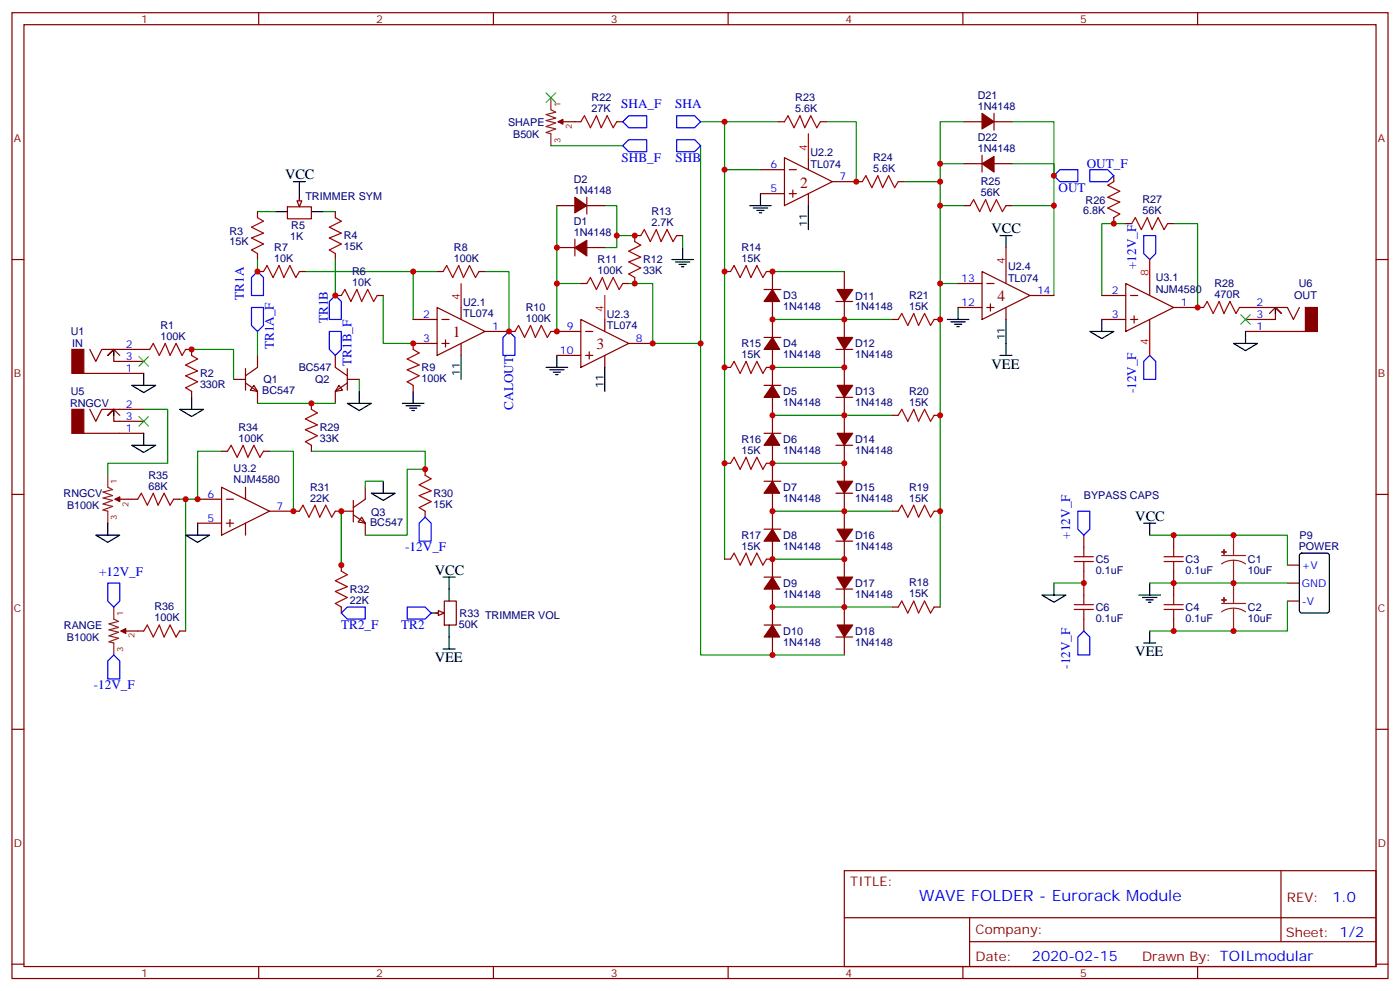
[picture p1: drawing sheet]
<svg xmlns="http://www.w3.org/2000/svg" width="412mm" height="292mm" viewBox="0 0 412 292" stroke-linecap="round" stroke-linejoin="round" font-family="sans-serif">
<g fill="none" stroke="#870000" stroke-width=".35">
<path d="M3.5 3.7h405.4v284.4h-405.4zM7.1 7.3h398.2v277.3h-398.2zM76.2 3.7v3.6M145.3 3.7v3.6M214.5 3.7v3.6M283.6 3.7v3.6M352.8 3.7v3.6M88.2 58.4v1.8M3.5 76.4h3.6M84.7 60.9h7v3.5h-7zM405.3 76.4h3.6M68.8 111.7h3.5"/>
<path d="M72.3 112.7l3.5 2.5v3.5M72.3 108.5v6.4M74.8 113.5l1 1.7-2.1-.3zM75.8 104.6v3.6l-3.5 2.4M98.8 104.6v3.6l3.5 2.4M99.8 113.5l1.1 1.4-2.1 .3zM102.3 111.7h3.5M102.3 112.7l-3.5 2.5v3.5M102.3 108.5v6.4M3.5 145.6h3.6M405.3 145.6h3.6M3.5 214.7h3.6"/>
<path d="M405.3 214.7h3.6M248.7 256.3h156.6v28.3h-156.6zM377.3 256.4v20.8M248.7 270.2h156.5M285.6 277.2h119.6M285.6 270.2v14.1M3.5 283.8h3.6M76.2 284.6v3.5M145.3 284.6v3.5M214.5 284.6v3.5M283.6 284.6v3.5M352.8 284.6v3.5"/>
<path d="M405.3 283.8h3.6"/>
</g>
<path d="M56.4 102.9h12.4v8.8" fill="none" stroke="#008700" stroke-width=".35"/>
<path d="M88.2 57v3.5M81.1 62.3h3.6M91.7 62.3h3.5" fill="none" stroke="#000" stroke-width=".35"/>
<path d="M87.5 59.1h1.4l-.7 1.8z" fill="#f0f0f0" stroke="#870000" stroke-width=".35"/>
<g fill="none" stroke="#008700" stroke-width=".35">
<path d="M206.4 35.8h7v128.8M213.4 35.8h15.9M284 35.8h-7.1v17.7M298.1 35.8h12.3v51.2M266.3 53.5h10.6v125.2M276.9 48.2h7.1M298.1 48.2h12.3v3.5M75.8 62.3h5.3M90 79.9h38.8M95.2 62.3h3.6M142.9 79.9h7v17.7M164 60.5v23"/>
<path d="M178.2 60.5h3.5v12.4h-3.5M181.7 69.4h5.3M201.1 69.4v3.5M227.5 79.9h21.2M276.9 60.5h7.1M298.1 60.5h12.3M331.6 65.8h-7v21.2M345.7 65.8h7.1v24.7M112.9 87v14.1h8.8M171.1 83.5h-7.1v14.1M185.2 83.5h7.1v17.6h14.1M227.5 94.1h35.3"/>
<path d="M276.9 83.5h5.3M227.5 108.2h21.2M91.7 132.9h33.5v5.2h-5.3v19.5h-12.3M227.5 122.3h35.3M227.5 136.4h21.2M100.5 150.5v15.9M227.5 150.5h35.3M227.5 178.7h35.3M227.5 164.6h21.2"/>
</g>
<g fill="none" stroke="#000" stroke-width=".35">
<path d="M224 57v3.5M197.9 76.4h6.4M199 77.1h4.2M200 77.8h2.1M200.7 78.5h.7M201.1 72.9v3.5M220.8 60.5h6.4M221.9 61.2h4.2M223 61.9h2.1M223.7 62.7h.7M294.6 69.4h3.5M296.3 69.4v3.5"/>
<path d="M279 94.1h6.4M280.1 94.8h4.2M281.2 95.5h2.1M281.9 96.2h.7M282.2 90.5v3.6M118.5 118.7h6.4M119.6 119.5h4.2M121.7 115.2v3.5M160.9 108.2h6.3M161.9 108.9h4.3M163 109.6h2.1M163.7 110.3h.7"/>
<path d="M164 104.6v3.6M294.6 104.6h3.5M296.3 101.1v3.5M120.6 120.2h2.2M121.4 120.9h.7M132.3 173.4v3.6M127 180.5h3.5M132.3 184v3.5"/>
</g>
<path d="M100.5 150.5h3.6M104.1 151.6l3.5 2.4v3.6M104.1 147.3v6.4M106.5 152.3l1.1 1.7-2.1-.3zM107.6 143.4v3.6l-3.5 2.4M130.9 177h3.5v7h-3.5zM128.4 180.5h1.8" fill="none" stroke="#870000" stroke-width=".35"/>
<path d="M129.1 179.8l1.8 .7-1.8 .7z" fill="#f0f0f0" stroke="#870000" stroke-width=".35"/>
<g fill="none" stroke="#000" stroke-width=".35">
<path d="M86.4 53.5h3.6M88.2 53.5v3.5M238.1 60.5v7.1M296.3 94.1v7M321 97.6h7.1l-3.5 2.1zM324.6 94.1v3.5M366.9 97.6v3.5M375.7 90.5v1.8M33.5 102.9v1.7M38.8 113.5h7.1l-3.6 2.1zM42.3 109.9v3.6M56.4 117v3.5"/>
<path d="M102.3 118.7h7.1l-3.6 2.2zM105.8 115.2v3.5M135.8 104.6v7.1M178.2 108.2v7M363.4 101.1h7l-3.5 2.1zM33.5 120.5v1.8M38.8 131.1h7.1l-3.6 2.1zM42.3 127.6v3.5M52.9 120.5h7.1l-3.6 2.1zM28.2 157.6h7.1l-3.6 2.1zM31.7 154v3.6M54.7 157.6h7l-3.5 2.1z"/>
<path d="M58.2 154v3.6M109.4 145.2h7l-3.5 2.1zM112.9 141.7v3.5M336.9 154h3.5M338.7 154v3.6M130.5 169.9h3.6M132.3 169.9v3.5M306.9 175.2h7.1l-3.6 2.1zM310.4 171.7v3.5M335.5 175.2h6.3M336.5 175.9h4.3M337.6 176.6h2.1"/>
<path d="M338.3 177.3h.7M338.7 171.7v3.5M383 163l.5-.2h7.4l.6 .5 .1 16.5-.5 .6-7.6 .1-.7-.5v-16.5zM130.5 191.1h3.6M132.3 187.5v3.6M336.9 189.3h3.5M338.7 185.8v3.5"/>
</g>
<g fill="none" stroke="#008700" stroke-width=".35">
<path d="M243.4 35.8h8.8v17.7M162.3 42.9h21.1M206.4 42.9v149.9h42.3M213.4 50h10.6M75.8 76.4v3.5M98.8 76.4v10.6M121.7 79.9v14.2M75.8 97.6v7M75.8 118.7h23M105.8 111.7v3.5M42.3 120.5h7.1v15.9h-17.7v3.5M65.3 132.9h-7.1v14.1h-5.3"/>
<path d="M79.4 132.9h7v17.6M54.7 147v38.8M112.9 141.7h-5.3v1.7M338.7 157.6h40.5v8.8M310.4 171.7h8.9M338.7 171.7h40.5M379.2 177v8.8h-40.5"/>
</g>
<g fill="none" stroke="#870000" stroke-width=".35">
<path d="M165.8 35.8h5.3M181.7 35.8h1.7M229.3 35.8h1.8M241.7 35.8h1.7M284 35.8h5.3M292.8 35.8h5.3M292.8 33.4v4.9M172.9 58.1v4.9M224 50h7.1M224 57h7.1M231.1 46.4l14.1 7.1-14.1 7zM232.5 50h2.1"/>
<path d="M232.5 57h2.1M233.5 56v2.1M238.1 46.4v3.6M238.1 57v3.5M245.2 53.5h8.8M264.6 53.5h1.7M284 48.2h5.3M289.3 45.7v5M292.8 48.2h5.3M328.1 51.7v1.8M75.8 79.9h1.8M75.8 62.3v1.8"/>
<path d="M75.8 74.6v1.8M88.2 79.9h1.8M98.8 62.3v1.8M98.8 74.6v1.8M128.8 79.9h1.7M141.1 79.9h1.8M164 60.5h5.3M164 72.9h5.3M169.3 70.4v5M172.9 60.5h5.3M172.9 72.9h5.3M188.7 69.4h-1.7v1.7"/>
<path d="M199.3 69.4h1.8M213.4 79.9h1.8M225.8 79.9h1.7v5.3M248.7 79.9v5.3M284 60.5h1.8M289.3 79.9l14.1 7.1-14.1 7.1zM296.3 60.5h1.8M296.3 79.9v3.6M328.1 64.1v1.7M331.6 65.8h1.8M344 65.8h1.7M98.8 87h1.7"/>
<path d="M111.1 87h1.8M121.7 94.1h7.1M128.8 90.5l14.1 7.1-14.1 7zM130.2 94.1h2.1M135.8 90.5v3.6M142.9 97.6h8.8M162.3 97.6h8.8M171.1 94.1l14.1 7-14.1 7.1zM171.1 83.5h1.8M172.5 97.6h2.1M178.2 94.1v3.5M183.4 83.5h1.8"/>
<path d="M187 81.7v1.8M225.1 85.2h4.9M225.1 99.3h4.9M227.5 88.8v10.5M246.2 88.8h5M248.7 88.8v10.5M262.8 94.1h1.8M275.2 94.1h1.7M282.2 83.5h7.1M282.2 90.5h7.1M290.7 83.5h2.1M290.7 90.5h2.1"/>
<path d="M291.7 89.5v2.1M296.3 90.5v3.6M303.4 87h7M324.6 87h7M324.6 94.1h7M331.6 83.5l14.1 7-14.1 7.1zM333 87h2.1M333 94.1h2.1M334.1 93v2.1M338.7 83.5v3.5M338.7 94.1v3.5M345.7 90.5h8.8"/>
<path d="M365.1 90.5h14.1l1.8 3.6 1.8-3.6M366.9 97.6h17.6M373.9 92.3l1.8-1.8 1.8 1.8-1.8-1.8v3.6h-8.8M24.7 109.9h17.6M26.5 102.9l1.7 3.5 1.8-3.5h14.1M35.3 104.6l-1.8-1.7-1.8 1.7 1.8-1.7v3.5h8.8M54.7 102.9h1.7v1.7M56.4 115.2v1.8M91.7 118.7v1.8M121.7 113.5v1.7M128.8 101.1h-7.1v1.8M130.2 101.1h2.1"/>
<path d="M131.2 100v2.2M135.8 101.1v3.5M164 104.6h7.1M172.5 104.6h2.1M173.6 103.6v2.1M178.2 104.6v3.6M185.2 101.1h7.1M213.4 108.2h1.8M225.1 113.5h4.9M225.8 108.2h1.7M227.5 102.9v10.6M227.5 117v10.6"/>
<path d="M246.2 102.9h5M246.2 117h5M248.7 102.9v10.6M248.7 117v10.6M24.7 127.6h17.6M26.5 120.5l1.7 3.5 1.8-3.5h12.3M35.3 122.3l-1.8-1.8-1.8 1.8 1.8-1.8v3.5h8.8M65.3 132.9h1.7M77.6 132.9h1.8M91.7 131.1v1.8M125.2 138.1v1.8M213.4 136.4h1.8"/>
<path d="M225.1 127.6h4.9M225.8 136.4h1.7M227.5 131.1v10.6M246.2 131.1h5M248.7 131.1v10.6M262.8 122.3h1.8M275.2 122.3h1.7M35.3 147h5.3M51.2 147h1.7M58.2 147h7.1M58.2 154h7.1M65.3 143.4l14.1 7.1-14.1 7.1z"/>
<path d="M66.7 147h2.1M66.7 154h2.1M67.7 153v2.1M72.3 143.4v3.6M72.3 154v3.6M79.4 150.5h8.8M98.8 150.5h1.7M125.2 150.5v1.8M225.1 141.7h4.9M225.1 155.8h4.9M227.5 145.2v10.6M227.5 159.3v10.6"/>
<path d="M246.2 145.2h5M246.2 159.3h5M248.7 145.2v10.6M248.7 159.3v10.6M262.8 150.5h1.8M275.2 150.5h1.7M319.3 157.6v3.5M345.7 157.6v3.5M100.5 166.4v1.7M100.5 178.7v1.8M213.4 164.6h1.8M225.1 169.9h4.9"/>
<path d="M225.8 164.6h1.7M227.5 173.4v10.6M246.2 173.4h5M248.7 173.4v10.6M262.8 178.7h1.8M275.2 178.7h1.7M319.3 168.1v7.1M345.7 168.1v7.1M379.2 166.4h3.6M379.2 171.7h3.6M379.2 177h3.6M37 185.8h5.3"/>
<path d="M52.9 185.8h1.8M225.1 184h4.9M227.5 187.5v5.3M246.2 187.5h5M248.7 187.5v5.3M319.3 182.2v3.6M345.7 182.2v3.6"/>
</g>
<g fill="none" stroke="#8c2424" stroke-width=".35">
<path d="M162.3 28.8v3.5l1.4 .7-2.8 .7 2.8 1.1-2.8 .7 2.8 .7-2.8 1.1 2.8 .7-2.8 1 1.4 .4v3.5M164.4 35.8h1.4M31.7 139.9v3.5l1.5 .7-2.9 .8 2.9 1-2.9 .7 2.9 .7-2.9 1.1 2.9 .7-2.9 1 1.4 .4v3.5M33.9 147h1.4M363.4 157.6v5.9M33.5 178.7v3.5l1.4 .8-2.8 .7 2.8 1-2.8 .7 2.8 .7-2.8 1.1 2.8 .7-2.8 1 1.4 .4v3.5M359.8 163.5h7.1M359.8 177.7h7.1M363.4 165l1.8 .2 1.7 .8M363.4 165l-1.9 .2-1.7 .8M363.4 179.1l1.8 .2 1.7 .8M363.4 179.1l-1.9 .2-1.7 .8"/>
<path d="M363.4 165v12.7M363.4 179.1v6.7M35.6 185.8h1.4"/>
</g>
<g fill="#8c2424" stroke="#8c2424" stroke-width=".35">
<path d="M359.8 162.5h1.4z"/>
<path d="M360.5 161.8l.1 1.4z"/>
<path d="M359.8 176.6h1.4z"/>
<path d="M360.5 175.9l.1 1.4z"/>
</g>
<g fill="none" stroke="#a10000" stroke-width=".35">
<path d="M171.1 35.8l1.1-1.7 1.7 3.5 1.8-3.5 1.4 3.5 1.8-3.5 1.7 3.5 1.1-1.8M231.1 35.8l1-1.7 1.8 3.5 1.8-3.5 1.4 3.5 1.7-3.5 1.8 3.5 1.1-1.8M254 53.5l1.1-1.8 1.7 3.5 1.8-3.5 1.4 3.5 1.8-3.5 1.7 3.5 1.1-1.7M328.1 53.5l-1.8 1 3.5 1.8-3.5 1.8 3.5 1.4-3.5 1.7 3.5 1.8-1.7 1.1M75.8 64.1l1.8 1-3.5 1.8 3.5 1.8-3.5 1.4 3.5 1.7-3.5 1.8 1.7 1M77.6 79.9l1.1-1.7 1.7 3.5 1.8-3.5 1.4 3.5 1.8-3.5 1.7 3.5 1.1-1.8M98.8 64.1l1.7 1-3.5 1.8 3.5 1.8-3.5 1.4 3.5 1.7-3.5 1.8 1.8 1M130.5 79.9l1.1-1.7 1.7 3.5 1.8-3.5 1.4 3.5 1.8-3.5 1.8 3.5 1-1.8M187 71.1l1.7 1.1-3.5 1.7 3.5 1.8-3.5 1.4 3.5 1.8-3.5 1.7 1.8 1.1M188.7 69.4l1.1-1.8 1.8 3.5 1.7-3.5 1.4 3.5 1.8-3.5 1.8 3.5 1-1.7M215.2 79.9l1.1-1.7 1.7 3.5 1.8-3.5 1.4 3.5 1.8-3.5 1.7 3.5 1.1-1.8M285.8 60.5l1-1.7 1.8 3.5 1.7-3.5 1.4 3.5 1.8-3.5 1.8 3.5 1-1.8"/>
<path d="M333.4 65.8l1-1.7 1.8 3.5 1.8-3.5 1.4 3.5 1.7-3.5 1.8 3.5 1.1-1.8M100.5 87l1.1-1.8 1.8 3.6 1.7-3.6 1.4 3.6 1.8-3.6 1.8 3.6 1-1.8M151.7 97.6l1.1-1.8 1.7 3.5 1.8-3.5 1.4 3.5 1.8-3.5 1.7 3.5 1.1-1.7M172.9 83.5l1-1.8 1.8 3.5 1.7-3.5 1.5 3.5 1.7-3.5 1.8 3.5 1-1.7M264.6 94.1l1-1.8 1.8 3.5 1.8-3.5 1.4 3.5 1.7-3.5 1.8 3.5 1.1-1.7M354.5 90.5l1.1-1.7 1.8 3.5 1.7-3.5 1.4 3.5 1.8-3.5 1.8 3.5 1-1.8M44.1 102.9l1.1-1.8 1.7 3.5 1.8-3.5 1.4 3.5 1.8-3.5 1.7 3.5 1.1-1.7M56.4 104.6l1.8 1.1-3.5 1.8 3.5 1.7-3.5 1.4 3.5 1.8-3.5 1.8 1.7 1M121.7 102.9l1.8 1-3.6 1.8 3.6 1.8-3.6 1.4 3.6 1.7-3.6 1.8 1.8 1.1M215.2 108.2l1.1-1.8 1.7 3.5 1.8-3.5 1.4 3.5 1.8-3.5 1.7 3.5 1.1-1.7M67 132.9l1.1-1.8 1.7 3.5 1.8-3.5 1.4 3.5 1.8-3.5 1.8 3.5 1-1.7M91.7 120.5l1.8 1.1-3.5 1.7 3.5 1.8-3.5 1.4 3.5 1.8-3.5 1.7 1.7 1.1"/>
<path d="M125.2 139.9l1.8 1.1-3.5 1.7 3.5 1.8-3.5 1.4 3.5 1.8-3.5 1.7 1.7 1.1M215.2 136.4l1.1-1.8 1.7 3.5 1.8-3.5 1.4 3.5 1.8-3.5 1.7 3.5 1.1-1.7M264.6 122.3l1-1.8 1.8 3.5 1.8-3.5 1.4 3.5 1.7-3.5 1.8 3.5 1.1-1.7M40.6 147l1-1.8 1.8 3.5 1.8-3.5 1.4 3.5 1.7-3.5 1.8 3.5 1.1-1.7M88.2 150.5l1.1-1.8 1.7 3.6 1.8-3.6 1.4 3.6 1.8-3.6 1.7 3.6 1.1-1.8M264.6 150.5l1-1.8 1.8 3.6 1.8-3.6 1.4 3.6 1.7-3.6 1.8 3.6 1.1-1.8M100.5 168.1l1.8 1.1-3.5 1.8 3.5 1.7-3.5 1.4 3.5 1.8-3.5 1.8 1.7 1M215.2 164.6l1.1-1.8 1.7 3.6 1.8-3.6 1.4 3.6 1.8-3.6 1.7 3.6 1.1-1.8M264.6 178.7l1-1.7 1.8 3.5 1.8-3.5 1.4 3.5 1.7-3.5 1.8 3.5 1.1-1.8M316.4 165.3h5.7M316.4 163.9h5.7M316.4 179.4h5.7"/>
<path d="M316.4 178h5.7M319.3 161.1v2.8M319.3 165.3v2.8M319.3 175.2v2.8M319.3 179.4v2.8M342.9 165.3h5.6M342.9 163.9h5.6M342.9 179.4h5.6M342.9 178h5.6M345.7 161.1v2.8M345.7 165.3v2.8M345.7 175.2v2.8"/>
<path d="M345.7 179.4v2.8M42.3 185.8l1.1-1.8 1.8 3.5 1.7-3.5 1.4 3.5 1.8-3.5 1.8 3.5 1-1.7"/>
</g>
<g fill="#870000" stroke="#870000" stroke-width=".35">
<path d="M169.3 58.1l3.6 2.4-3.6 2.2z"/>
<path d="M169.3 72.9l3.6-2.1v4.6z"/>
<path d="M227.5 85.2l2.2 3.6h-4.6z"/>
<path d="M227.5 99.3l2.2 3.6h-4.6z"/>
<path d="M227.5 113.5l2.2 3.5h-4.6z"/>
<path d="M227.5 127.6l2.2 3.5h-4.6z"/>
<path d="M227.5 141.7l2.2 3.5h-4.6z"/>
<path d="M227.5 155.8l2.2 3.5h-4.6z"/>
<path d="M227.5 169.9l2.2 3.5h-4.6z"/>
<path d="M227.5 184l2.2 3.5h-4.6z"/>
<path d="M246.6 85.2h4.6l-2.5 3.6z"/>
<path d="M246.6 99.3h4.6l-2.5 3.6z"/>
<path d="M246.6 113.5h4.6l-2.5 3.5z"/>
<path d="M246.6 127.6h4.6l-2.5 3.5z"/>
<path d="M246.6 141.7h4.6l-2.5 3.5z"/>
<path d="M246.6 155.8h4.6l-2.5 3.5z"/>
<path d="M246.6 169.9h4.6l-2.5 3.5z"/>
<path d="M246.6 184h4.6l-2.5 3.5z"/>
<path d="M289.3 33.4l3.5 2.4-3.5 2.2z"/>
<path d="M289.3 48.2l3.5-2.1v4.6z"/>
<path d="M164.4 35.8l1.4-.7v1.4z"/>
<path d="M21.2 102.9h3.5v7h-3.5z"/>
<path d="M35.6 185.8l1.4-.7v1.4z"/>
<path d="M33.9 147l1.4-.7v1.4z"/>
<path d="M21.2 120.5h3.5v7.1h-3.5z"/>
<path d="M384.5 90.5h3.6v7.1h-3.6z"/>
</g>
<path d="M160.9 27.4l2.8 2.8M163.7 27.4l-2.8 2.8M365.5 92.6l2.8 2.9M368.3 92.6l-2.8 2.9M40.9 105l2.8 2.8M43.7 105l-2.8 2.8M40.9 122.6l2.8 2.8M43.7 122.6l-2.8 2.8" fill="none" stroke="#3c3" stroke-width=".35"/>
<g fill="none" stroke="#00f" stroke-width=".35">
<path d="M183.4 35.8l1.8-1.7h5.3v3.5h-5.3zM199.3 34.1h5.3l1.8 1.7-1.8 1.8h-5.3zM183.4 42.9l1.8-1.8h5.3v3.6h-5.3zM199.3 41.1h5.3l1.8 1.8-1.8 1.8h-5.3zM310.4 51.7l1.8-1.7h5.3v3.5h-5.3zM321 50h5.3l1.8 1.7-1.8 1.8h-5.3zM75.8 79.9l1.8 1.8v5.3h-3.5v-5.3zM336.9 69.4h3.5v5.2l-1.7 1.8-1.8-1.8zM74.1 90.5h3.5v5.3l-1.8 1.8-1.7-1.8zM97 97.6h3.5v5.3l-1.7 1.7-1.8-1.7zM98.8 87l1.7 1.8v5.3h-3.5v-5.3zM149.9 97.6l1.8 1.7v5.3h-3.5v-5.3z"/>
<path d="M338.7 104.6l1.7 1.8v5.3h-3.5v-5.3zM125.2 152.3l1.8 1.7v5.3h-3.5v-5.3zM317.5 150.5h3.5v5.3l-1.7 1.8-1.8-1.8zM31.7 171.7h3.6v5.3l-1.8 1.7-1.8-1.7zM119.9 178.7h5.3l1.8 1.8-1.8 1.7h-5.3zM33.5 192.8l1.8 1.8v5.3h-3.6v-5.3zM100.5 180.5l1.8-1.8h5.3v3.5h-5.3zM319.3 185.8l1.7 1.7v5.3h-3.5v-5.3z"/>
</g>
<path d="M238.1 39.4v7M296.3 72.9v7M338.7 76.4v7.1M135.8 83.5v7M178.2 87v7.1M338.7 97.6v7" fill="none" stroke="#f00" stroke-width=".35"/>
<g fill="#c00">
<circle cx="363.4" cy="171.7" r=".88"/>
<circle cx="363.4" cy="185.8" r=".88"/>
<circle cx="213.4" cy="50" r=".88"/>
<circle cx="100.5" cy="150.5" r=".88"/>
<circle cx="310.4" cy="60.5" r=".88"/>
<circle cx="276.9" cy="48.2" r=".88"/>
<circle cx="164" cy="83.5" r=".88"/>
<circle cx="181.7" cy="69.4" r=".88"/>
<circle cx="213.4" cy="35.8" r=".88"/>
<circle cx="276.9" cy="53.5" r=".88"/>
<circle cx="276.9" cy="60.5" r=".88"/>
<circle cx="276.9" cy="83.5" r=".88"/>
<circle cx="363.4" cy="157.6" r=".88"/>
<circle cx="56.4" cy="102.9" r=".88"/>
<circle cx="187" cy="83.5" r=".88"/>
<circle cx="187" cy="69.4" r=".88"/>
<circle cx="100.5" cy="166.4" r=".88"/>
<circle cx="125.2" cy="138.1" r=".88"/>
<circle cx="213.4" cy="79.9" r=".88"/>
<circle cx="213.4" cy="108.2" r=".88"/>
<circle cx="213.4" cy="136.4" r=".88"/>
<circle cx="276.9" cy="150.5" r=".88"/>
<circle cx="276.9" cy="122.3" r=".88"/>
<circle cx="276.9" cy="94.1" r=".88"/>
<circle cx="164" cy="72.9" r=".88"/>
<circle cx="227.5" cy="79.9" r=".88"/>
<circle cx="227.5" cy="108.2" r=".88"/>
<circle cx="227.5" cy="94.1" r=".88"/>
<circle cx="227.5" cy="136.4" r=".88"/>
<circle cx="227.5" cy="122.3" r=".88"/>
<circle cx="227.5" cy="164.6" r=".88"/>
<circle cx="227.5" cy="150.5" r=".88"/>
<circle cx="227.5" cy="178.7" r=".88"/>
<circle cx="248.7" cy="94.1" r=".88"/>
<circle cx="248.7" cy="108.2" r=".88"/>
<circle cx="248.7" cy="122.3" r=".88"/>
<circle cx="248.7" cy="136.4" r=".88"/>
<circle cx="248.7" cy="150.5" r=".88"/>
<circle cx="248.7" cy="164.6" r=".88"/>
<circle cx="248.7" cy="178.7" r=".88"/>
<circle cx="206.4" cy="101.1" r=".88"/>
<circle cx="227.5" cy="192.8" r=".88"/>
<circle cx="54.7" cy="147" r=".88"/>
<circle cx="345.7" cy="157.6" r=".88"/>
<circle cx="345.7" cy="185.8" r=".88"/>
<circle cx="345.7" cy="171.7" r=".88"/>
<circle cx="75.8" cy="79.9" r=".88"/>
<circle cx="121.7" cy="79.9" r=".88"/>
<circle cx="310.4" cy="51.7" r=".88"/>
<circle cx="319.3" cy="171.7" r=".88"/>
<circle cx="121.7" cy="101.1" r=".88"/>
<circle cx="149.9" cy="97.6" r=".88"/>
<circle cx="192.3" cy="101.1" r=".88"/>
<circle cx="164" cy="97.6" r=".88"/>
<circle cx="252.2" cy="53.5" r=".88"/>
<circle cx="58.2" cy="147" r=".88"/>
<circle cx="86.4" cy="150.5" r=".88"/>
<circle cx="91.7" cy="118.7" r=".88"/>
<circle cx="352.8" cy="90.5" r=".88"/>
<circle cx="98.8" cy="87" r=".88"/>
<circle cx="328.1" cy="65.8" r=".88"/>
</g>
<g font-size="4.6" fill="#800">
<text x="235.7" y="55.2">2</text>
<text x="293.9" y="88.8">4</text>
<text x="133.3" y="99.3">1</text>
<text x="175.7" y="102.9">3</text>
</g>
<text font-size="4.6" fill="#00f" x="270.8" y="265.4">WAVE FOLDER - Eurorack Module</text>
<g font-size="4.2">
<text x="84" y="52.8">VCC</text>
<text x="292.1" y="68.7">VCC</text>
<text x="292.1" y="108.5">VEE</text>
<text x="334.4" y="153.3">VCC</text>
<text x="128.1" y="169.2">VCC</text>
<text x="128.1" y="194.9">VEE</text>
<text x="334.4" y="193.2">VEE</text>
</g>
<g font-size="4.2" fill="#00f">
<text x="392.5" y="265.6">1.0</text>
<text x="304" y="283">2020-02-15</text>
</g>
<g font-size="3.9" fill="#00f">
<text x="183" y="31.8">SHA_F</text>
<text x="198.9" y="31.8">SHA</text>
<text x="183.1" y="47.7">SHB_F</text>
<text x="199" y="47.7">SHB</text>
<text x="320.1" y="49.5">OUT_F</text>
<text x="311.8" y="56.5">OUT</text>
<text x="334.6" y="79.2" transform="rotate(-90 334.6 79.2)">+12V_F</text>
<text x="71.9" y="88.2" transform="rotate(-90 71.9 88.2)">TR1A</text>
<text x="96.5" y="95.1" transform="rotate(-90 96.5 95.1)">TR1B</text>
<text x="80.6" y="102.8" transform="rotate(-90 80.6 102.8)">TR1A_F</text>
<text x="103.6" y="107.7" transform="rotate(-90 103.6 107.7)">TR1B_F</text>
<text x="334.6" y="115.8" transform="rotate(-90 334.6 115.8)">-12V_F</text>
<text x="151.2" y="120.6" transform="rotate(-90 151.2 120.6)">CALOUT</text>
<text x="315.2" y="158.5" transform="rotate(-90 315.2 158.5)">+12V_F</text>
<text x="119.4" y="162.3">-12V_F</text>
<text x="29.2" y="169.5">+12V_F</text>
<text x="100.5" y="185.3">TR2_F</text>
<text x="118.2" y="185.3">TR2</text>
<text x="315.2" y="196.9" transform="rotate(-90 315.2 196.9)">-12V_F</text>
<text x="27.7" y="202.9">-12V_F</text>
</g>
<g font-size="3.9" fill="#800">
<text x="250.5" y="260.9">TITLE:</text>
<text x="379.1" y="265.6">REV:</text>
<text x="287.4" y="275.1">Company:</text>
<text x="378.7" y="275.7">Sheet: 1/2</text>
<text x="287.4" y="282.8">Date:</text>
<text x="336.4" y="282.9">Drawn By: TOILmodular</text>
</g>
<g font-size="3.2" fill="#800">
<text x="41.6" y="6.7">1</text>
<text x="110.8" y="6.7">2</text>
<text x="179.9" y="6.7">3</text>
<text x="249.1" y="6.7">4</text>
<text x="318.2" y="6.7">5</text>
<text x="4.1" y="41.8">A</text>
<text x="405.9" y="41.8">A</text>
<text x="4.1" y="111">B</text>
<text x="405.9" y="111">B</text>
<text x="4.1" y="180.1">C</text>
<text x="405.9" y="180.1">C</text>
<text x="4.1" y="249.3">D</text>
<text x="405.9" y="249.3">D</text>
<text x="41.6" y="287.5">1</text>
<text x="110.8" y="287.5">2</text>
<text x="179.9" y="287.5">3</text>
<text x="249.1" y="287.5">4</text>
<text x="318.2" y="287.5">5</text>
</g>
<g font-size="3.2" fill="#000080">
<text x="174.3" y="29.8">R22</text>
<text x="234.3" y="29.8">R23</text>
<text x="288" y="29.1">D21</text>
<text x="174.3" y="33">27K</text>
<text x="234.3" y="33">5.6K</text>
<text x="288" y="32.3">1N4148</text>
<text x="149.6" y="37">SHAPE</text>
<text x="151.2" y="40.5">B50K</text>
<text x="288" y="41.5">D22</text>
<text x="238.7" y="46">U2.2</text>
<text x="257.2" y="47.4">R24</text>
<text x="288" y="44.7">1N4148</text>
<text x="169" y="53.8">D2</text>
<text x="238.7" y="49.4">TL074</text>
<text x="257.2" y="50.7">5.6K</text>
<text x="90" y="58.8">TRIMMER SYM</text>
<text x="169" y="57">1N4148</text>
<text x="288.9" y="57.7">56K</text>
<text x="288.9" y="54.5">R25</text>
<text x="319.8" y="60">R26</text>
<text x="336.6" y="59.8">R27</text>
<text x="191.9" y="63.3">R13</text>
<text x="319.1" y="63.1">6.8K</text>
<text x="336.6" y="63">56K</text>
<text x="67.6" y="69.1">R3</text>
<text x="85.5" y="70.6">1K</text>
<text x="85.8" y="67.5">R5</text>
<text x="101.2" y="70.5">R4</text>
<text x="169" y="69.4">1N4148</text>
<text x="169" y="66.2">D1</text>
<text x="191.9" y="66.5">2.7K</text>
<text x="67.6" y="72.3">15K</text>
<text x="80.8" y="77.1">10K</text>
<text x="80.8" y="73.9">R7</text>
<text x="101.2" y="73.7">15K</text>
<text x="133.7" y="77.1">100K</text>
<text x="133.7" y="73.9">R8</text>
<text x="176" y="77.4">R11</text>
<text x="189.4" y="77.5">R12</text>
<text x="218.4" y="77.1">15K</text>
<text x="218.4" y="73.9">R14</text>
<text x="103.7" y="80.9">R6</text>
<text x="176" y="80.6">100K</text>
<text x="189.4" y="80.7">33K</text>
<text x="296.9" y="82.9">TL074</text>
<text x="296.9" y="79.5">U2.4</text>
<text x="340.5" y="82.8">U3.1</text>
<text x="103.7" y="84.2">10K</text>
<text x="230.7" y="88.1">D3</text>
<text x="251.9" y="88.2">D11</text>
<text x="267.8" y="88">R21</text>
<text x="340.4" y="86.4">NJM4580</text>
<text x="357.7" y="87.7">470R</text>
<text x="357.7" y="84.5">R28</text>
<text x="381.2" y="88.1">OUT</text>
<text x="382.6" y="84.6">U6</text>
<text x="136.4" y="93.5">TL074</text>
<text x="136.4" y="90.1">U2.1</text>
<text x="154.9" y="94.8">100K</text>
<text x="154.9" y="91.5">R10</text>
<text x="178.8" y="93.6">U2.3</text>
<text x="230.7" y="91.3">1N4148</text>
<text x="251.9" y="91.3">1N4148</text>
<text x="267.8" y="91.2">15K</text>
<text x="20.8" y="98.7">U1</text>
<text x="47.3" y="100">100K</text>
<text x="47.3" y="96.8">R1</text>
<text x="178.8" y="97">TL074</text>
<text x="21.3" y="102.2">IN</text>
<text x="218.4" y="105.3">15K</text>
<text x="218.4" y="102.1">R15</text>
<text x="230.7" y="105.4">1N4148</text>
<text x="230.7" y="102.2">D4</text>
<text x="251.9" y="105.5">1N4148</text>
<text x="251.9" y="102.3">D12</text>
<text x="58.9" y="111.1">R2</text>
<text x="77.6" y="112.8">Q1</text>
<text x="88" y="109.4">BC547</text>
<text x="92.9" y="112.9">Q2</text>
<text x="124.2" y="112.5">100K</text>
<text x="124.2" y="109.3">R9</text>
<text x="20.6" y="119.9">RNGCV</text>
<text x="20.8" y="116.3">U5</text>
<text x="58.9" y="114.2">330R</text>
<text x="77.3" y="116">BC547</text>
<text x="230.7" y="119.5">1N4148</text>
<text x="230.7" y="116.3">D5</text>
<text x="251.9" y="119.6">1N4148</text>
<text x="251.9" y="116.4">D13</text>
<text x="267.8" y="119.5">15K</text>
<text x="267.8" y="116.2">R20</text>
<text x="70.2" y="130">100K</text>
<text x="70.2" y="126.8">R34</text>
<text x="94.2" y="130.1">33K</text>
<text x="94.2" y="126.9">R29</text>
<text x="218.4" y="130.3">R16</text>
<text x="230.7" y="130.4">D6</text>
<text x="251.9" y="130.5">D14</text>
<text x="218.4" y="133.6">15K</text>
<text x="230.7" y="133.6">1N4148</text>
<text x="251.9" y="133.7">1N4148</text>
<text x="43.8" y="140.9">R35</text>
<text x="68.8" y="142.3">NJM4580</text>
<text x="68.8" y="139.1">U3.2</text>
<text x="18.7" y="146.3">RNGCV</text>
<text x="19.7" y="149.9">B100K</text>
<text x="43.8" y="144.1">68K</text>
<text x="91.4" y="147.7">22K</text>
<text x="91.4" y="144.4">R31</text>
<text x="127.7" y="149.5">15K</text>
<text x="127.7" y="146.3">R30</text>
<text x="230.7" y="147.7">1N4148</text>
<text x="230.7" y="144.6">D7</text>
<text x="251.9" y="147.8">1N4148</text>
<text x="251.9" y="144.6">D15</text>
<text x="267.8" y="147.7">15K</text>
<text x="267.8" y="144.4">R19</text>
<text x="319.3" y="147">BYPASS CAPS</text>
<text x="109" y="154.8">BC547</text>
<text x="109.3" y="151.8">Q3</text>
<text x="218.4" y="161.8">15K</text>
<text x="218.4" y="158.6">R17</text>
<text x="230.7" y="161.8">1N4148</text>
<text x="230.7" y="158.7">D8</text>
<text x="251.9" y="161.9">1N4148</text>
<text x="251.9" y="158.7">D16</text>
<text x="382.6" y="161.8">POWER</text>
<text x="382.8" y="158.8">P9</text>
<text x="322.8" y="165.8">C5</text>
<text x="349.3" y="165.8">C3</text>
<text x="367.6" y="165.8">C1</text>
<text x="230.7" y="172.8">D9</text>
<text x="251.9" y="172.8">D17</text>
<text x="267.8" y="172.7">R18</text>
<text x="322.8" y="169">0.1uF</text>
<text x="349.2" y="169">0.1uF</text>
<text x="367.6" y="168.9">10uF</text>
<text x="45.5" y="179.7">R36</text>
<text x="103" y="177.7">22K</text>
<text x="103" y="174.5">R32</text>
<text x="230.7" y="176">1N4148</text>
<text x="251.9" y="176">1N4148</text>
<text x="267.8" y="175.9">15K</text>
<text x="322.8" y="179.9">C6</text>
<text x="349.3" y="179.9">C4</text>
<text x="367.6" y="179.9">C2</text>
<text x="18.8" y="185.1">RANGE</text>
<text x="45.5" y="183">100K</text>
<text x="135.1" y="184.8">50K</text>
<text x="135.4" y="181.8">R33 TRIMMER VOL</text>
<text x="322.8" y="183.1">0.1uF</text>
<text x="349.2" y="183.1">0.1uF</text>
<text x="367.6" y="183">10uF</text>
<text x="19.7" y="188.7">B100K</text>
<text x="230.7" y="190.1">1N4148</text>
<text x="230.7" y="186.9">D10</text>
<text x="251.9" y="190.1">1N4148</text>
<text x="251.9" y="187">D18</text>
</g>
<g font-size="3.2" fill="#f00">
<text x="237.8" y="44.3" transform="rotate(-90 237.8 44.3)">4</text>
<text x="296" y="77.8" transform="rotate(-90 296 77.8)">4</text>
<text x="338.3" y="81.4" transform="rotate(-90 338.3 81.4)">8</text>
<text x="135.5" y="88.4" transform="rotate(-90 135.5 88.4)">4</text>
<text x="177.8" y="91.9" transform="rotate(-90 177.8 91.9)">4</text>
<text x="338.3" y="101.7" transform="rotate(-90 338.3 101.7)">4</text>
</g>
<g font-size="3.2" fill="#00f">
<text x="226.9" y="49.6">6</text>
<text x="247.3" y="53.1">7</text>
<text x="226.9" y="56.7">5</text>
<text x="283.1" y="83.1">13</text>
<text x="305.5" y="86.6">14</text>
<text x="327.5" y="86.6">2</text>
<text x="124.6" y="93.7">2</text>
<text x="283.1" y="90.2">12</text>
<text x="327.5" y="93.7">3</text>
<text x="347.8" y="90.2">1</text>
<text x="370.2" y="90.2">2</text>
<text x="370.2" y="93.7">3</text>
<text x="124.6" y="100.8">3</text>
<text x="145" y="97.2">1</text>
<text x="167" y="97.2">9</text>
<text x="187.3" y="100.8">8</text>
<text x="370.2" y="97.2">1</text>
<text x="37" y="102.5">2</text>
<text x="37" y="106">3</text>
<text x="164.9" y="104.3">10</text>
<text x="37" y="109.6">1</text>
<text x="37" y="120.2">2</text>
<text x="37" y="123.7">3</text>
<text x="37" y="127.2">1</text>
<text x="61.1" y="146.6">6</text>
<text x="61.1" y="153.7">5</text>
<text x="81.5" y="150.1">7</text>
<text x="383.5" y="167.4">+V</text>
<text x="383.5" y="172.7">GND</text>
<text x="383.5" y="178">-V</text>
</g>
<g font-size="3.2">
<text x="237.8" y="66.7" transform="rotate(-90 237.8 66.7)">11</text>
<text x="296" y="100.2" transform="rotate(-90 296 100.2)">11</text>
<text x="135.5" y="110.8" transform="rotate(-90 135.5 110.8)">11</text>
<text x="177.8" y="114.3" transform="rotate(-90 177.8 114.3)">11</text>
</g>
<g font-size="2.5" fill="#800">
<text x="165.1" y="31.5" transform="rotate(-90 165.1 31.5)">1</text>
<text x="168.4" y="38" transform="rotate(-90 168.4 38)">2</text>
<text x="165.1" y="42.1" transform="rotate(-90 165.1 42.1)">3</text>
<text x="34.5" y="142.6" transform="rotate(-90 34.5 142.6)">1</text>
<text x="37.8" y="149.1" transform="rotate(-90 37.8 149.1)">2</text>
<text x="34.5" y="153.2" transform="rotate(-90 34.5 153.2)">3</text>
<text x="36.3" y="181.4" transform="rotate(-90 36.3 181.4)">1</text>
<text x="39.7" y="187.9" transform="rotate(-90 39.7 187.9)">2</text>
<text x="36.3" y="192" transform="rotate(-90 36.3 192)">3</text>
</g>
</svg>
